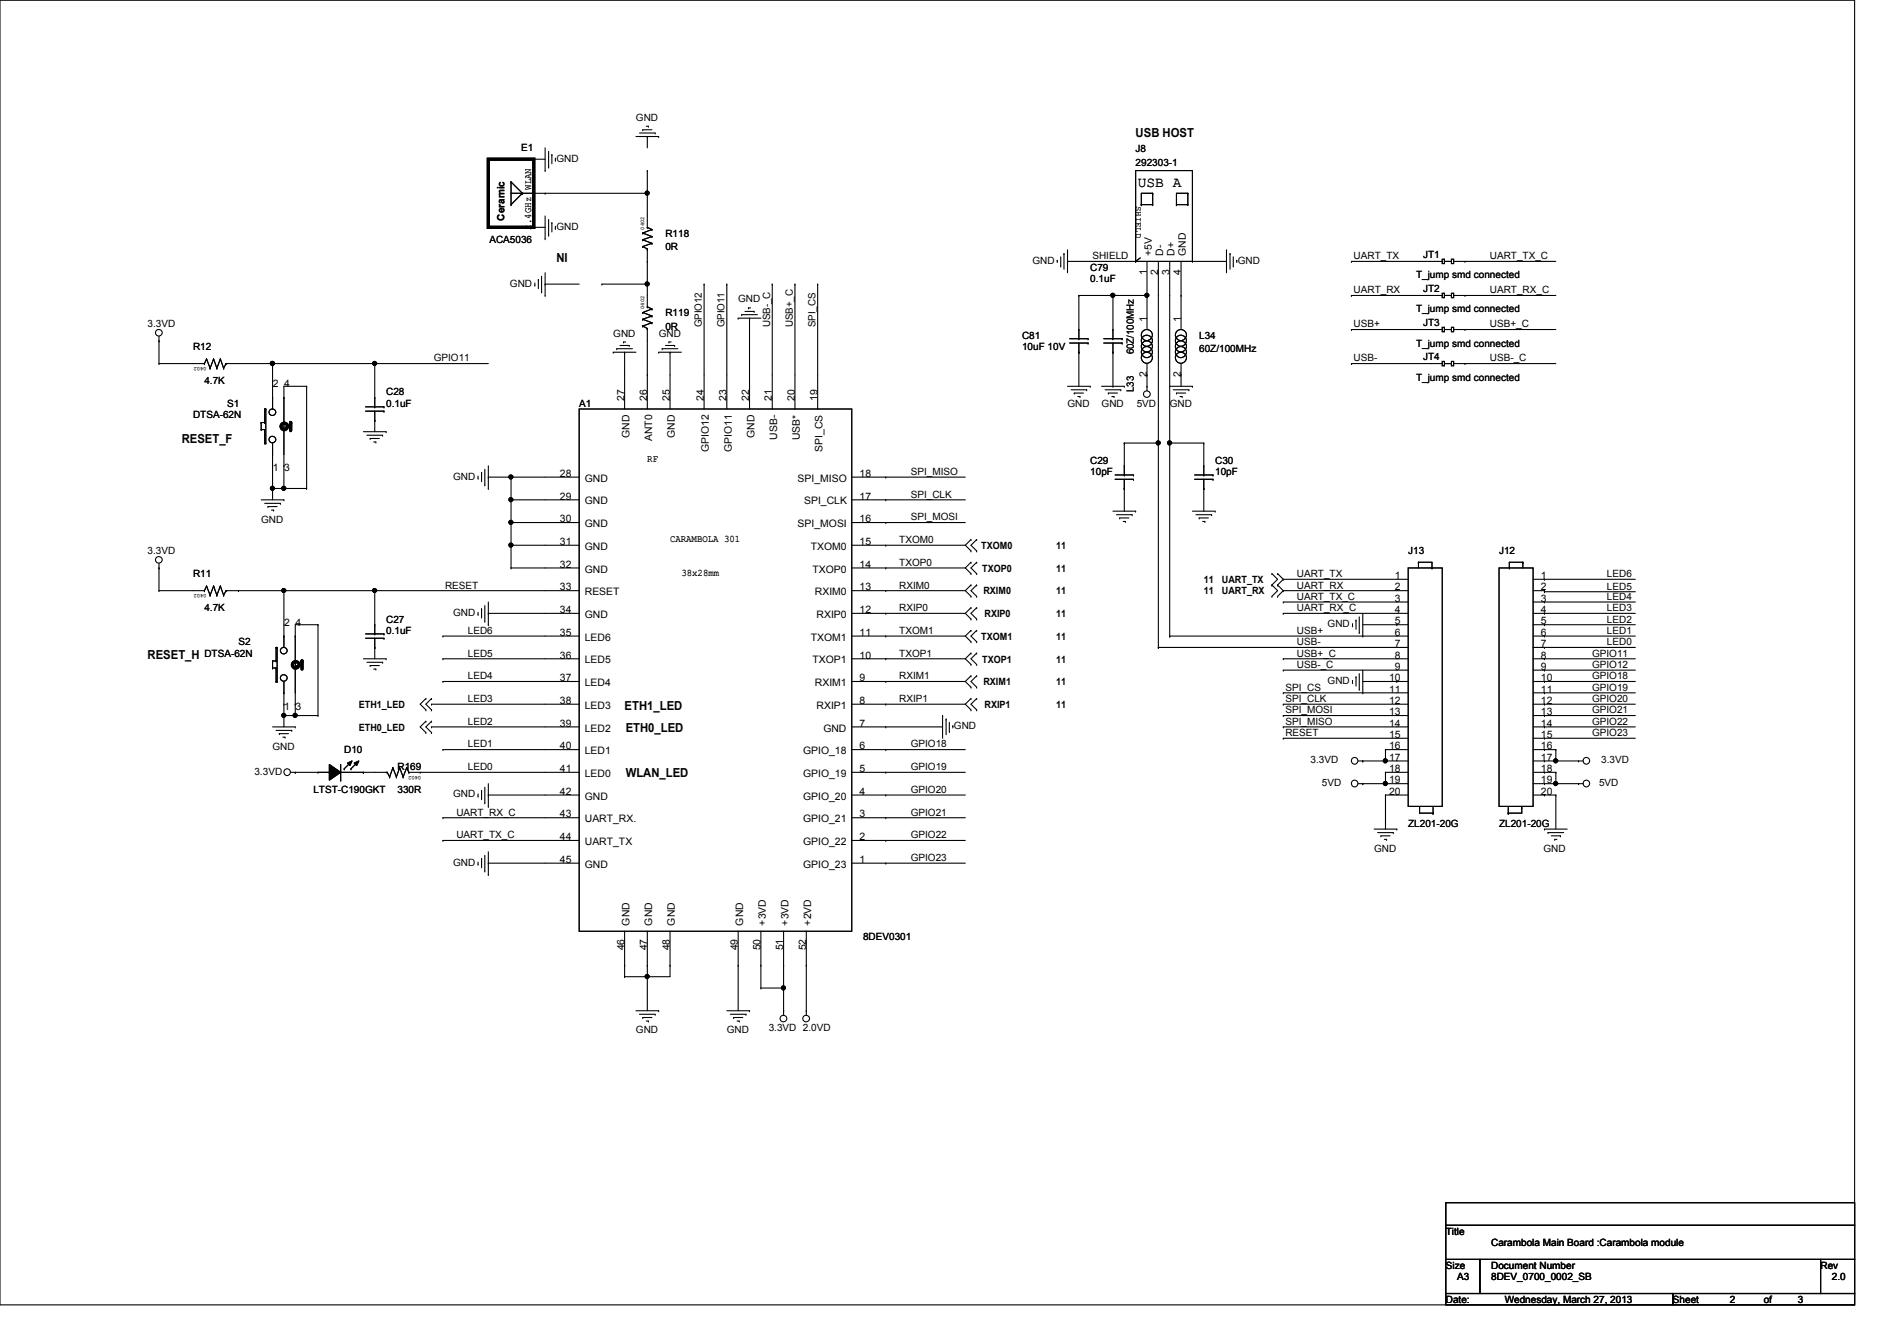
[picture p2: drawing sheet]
<svg xmlns="http://www.w3.org/2000/svg" width="297mm" height="210mm" viewBox="0 0 297 210" stroke-linecap="round" stroke-linejoin="round" font-family="sans-serif">
<g fill="none" stroke="#000" stroke-width=".17">
<path d="M0 0h290.4v204.3h-290.4zM101.2 19.8h.3M101.5 19.8h.1M80 32h.1M80 28.5h.1M80 28.5v3.5M80 30.3h21.3M80 28.5l1.8 1.8M81.8 30.3h.1M81.8 30.3l-1.8 1.7M83.6 24.9h1.7M83.6 35.6h1.7"/>
<path d="M85.3 30.3h.1M85.3 26.7h.1M85.3 37.4h.1M85.3 23.2v3.5M85.3 33.8v3.6M85.9 26.2h.1M85.9 36.8h.1M85.9 23.7v2.5M85.9 34.4v2.4M86.4 24.2h.1M86.4 34.9h.1M86.4 24.2v1.5"/>
<path d="M86.4 34.9v1.4M87 25.1h.1M87 35.8h.1M87 24.8v.3M87 35.4v.4M99.6 21.4h3.5M100.1 20.8h2.5M100.6 20.3h.1M100.6 38.6h.1M100.6 37.5h.1M100.6 36.5h.1M100.6 20.3h1.5"/>
<path d="M100.6 38.6l.7 .4M100.6 37.5l1.5 .6M100.6 36.5l1.5 .5M101.3 30.3h.1M101.3 21.4h.1M101.3 26.7h.1M101.3 35.6h.1M101.3 39h.1M101.3 21.4v1.8M101.3 26.7v8.9M101.3 39v9M101.3 35.6l.8 .3"/>
<path d="M102.1 38.1h.1M102.1 37h.1M102.1 35.9h.1M102.1 38.1l-1.5 .5M102.1 37l-1.5 .5M102.1 35.9l-1.5 .6M102.6 20.8h.1M103.1 21.4h.1M166.6 39.7h.1M166.6 39.7v2.5M167.1 39.2h.1M167.1 39.2v3.5"/>
<path d="M177.8 26.7h8.9v14.2h-8.9zM178.7 32h.1M178.7 32h1.8M180.5 30.3h.1M180.5 32h.1M180.5 30.3h-1.8v1.7M180.5 30.3v1.7M184.2 32h.1M184.2 32h1.8M186 30.3h.1M186 32h.1M186 30.3h-1.8v1.7"/>
<path d="M186 30.3v1.7M192 39.2h.1M192 39.2v3.5M192.6 39.7h.1M192.6 39.7v2.5M24.9 56.9h.1M24.9 53.4h.1M24.9 52.7v4.2M24.9 56.9h7.1M32 56.9h.1M32.3 56.2h.1M32.3 56.2l.6 1.5"/>
<path d="M32.3 56.2l-.3 .7M32.9 57.7h.1M33.4 56.2h.1M33.4 56.2l.6 1.5M33.4 56.2l-.5 1.5M34 57.7h.1M34.5 56.2h.1M34.5 56.2l.5 1.5M34.5 56.2l-.5 1.5M35 57.7h.1M35.4 56.9h.1M35.4 56.9h41.1"/>
<path d="M35.4 56.9l-.4 .8M42.7 56.9h.1M42.7 56.9v7.2M58.7 56.9h.1M58.7 56.9v6.8M83.7 44.7h.1M83.7 44.3v.4M84.3 43.8h.1M84.3 43.8v1.4M84.8 45.7h.1M84.8 43.3v2.4M85.3 44.5h.1"/>
<path d="M85.3 46.3h.1M85.3 44.5h5.4M85.3 42.7v3.6M94.2 44.5h.1M94.2 44.5h7.1M96 55.2h.1M96 55.2h3.6M96.6 54.6h.1M96.6 54.6h2.4M97.1 54.1h1.4M97.6 53.6h.1M97.6 53.6h.4"/>
<path d="M97.8 55.2h.1M97.8 55.2v8.9M98.5 54.1h.1M100.6 51.1h.1M100.6 50h.1M100.6 48.9h.1M100.6 51.1l.7 .3M100.6 50l1.5 .5M100.6 48.9l1.5 .6M101.3 40.9h.1M101.3 44.5h.1M101.3 58.7h.1"/>
<path d="M101.3 48h.1M101.3 51.4h.1M101.3 51.4v12.7M101.3 48l.8 .4M102.1 50.5h.1M102.1 49.5h.1M102.1 48.4h.1M102.1 50.5l-1.5 .6M102.1 49.5l-1.5 .5M102.1 48.4l-1.5 .5M103.1 55.2h.1M103.1 55.2h3.6"/>
<path d="M103.7 54.6h.1M103.7 54.6h2.4M104.2 54.1h1.4M104.7 53.6h.1M104.7 53.6h.4M104.9 55.2h.1M104.9 55.2v8.9M105.6 54.1h.1M110.2 44.5h.1M110.2 44.5v19.6M113.8 44.5h.1M113.8 44.5v19.6"/>
<path d="M115.6 49.8h.1M115.6 49.8h3.5M116.1 49.3h.1M116.1 49.3h2.5M116.6 48.8h1.5M117.2 48.2h.1M117.2 48.2h.3M117.3 49.8h.1M117.3 49.8v14.3M118.1 48.8h.1M120.9 44.5h.1M120.9 44.5v19.6"/>
<path d="M124.5 44.5h.1M124.5 44.5v19.6M128 44.5h.1M128 44.5v19.6M165.5 40.8h.1M165.5 40.8v.3M166.1 41.7h.1M166.1 40.2v1.5M167.1 40.9h.1M167.1 40.9h10.7M167.5 53h2.8M167.5 53.7h2.8"/>
<path d="M168.9 55.2h.1M168.9 46.3h.1M168.9 53h.1M168.9 51.6h.1M168.9 46.3v6.7M168.9 53.7v6.8M168.9 46.3h10.7M170.3 53h.1M170.3 53.7h.1M172.8 53h2.9M172.8 53.7h2.9M174.2 46.3h.1"/>
<path d="M174.2 55.2h.1M174.2 53h.1M174.2 51.6h.1M174.2 46.3v6.7M174.2 53.7v6.8M175.7 53h.1M175.7 53.7h.1M177.8 40.9h.1M178.5 40.4l-.7 .5M179.6 46.3h.1M179.6 58.7h.1M179.6 40.9v10.7"/>
<path d="M179.6 56.9v4.3M181.4 40.9v60.5M183.1 40.9v58.7M184.9 46.3h.1M184.9 58.7h.1M184.9 40.9v10.7M184.9 56.9v3.6M186.7 40.9h.1M186.7 40.9h5.3M193.1 41.7h.1M193.1 40.2v1.5M193.6 40.8h.1"/>
<path d="M193.6 40.8v.3M211.6 40.9h.1M211.6 46.3h.1M211.6 51.6h.1M211.6 56.9h.1M211.6 56.9h14.2M211.6 46.3h14.2M211.6 40.9h14.2M211.6 51.6h14.2M225.8 56.6h.3v.7h-.3zM225.8 40.6h.3v.7h-.3zM225.8 51.3h.3v.6h-.3z"/>
<path d="M225.8 45.9h.3v.7h-.3zM226.1 56.9h1.1M226.1 46.3h1.1M226.1 40.9h1.1M226.1 51.6h1.1M227.2 56.6h.4v.7h-.4zM227.2 40.6h.4v.7h-.4zM227.2 51.3h.4v.6h-.4zM227.2 45.9h.4v.7h-.4zM227.2 56.9h.1M227.2 40.9h.1M227.2 51.6h.1"/>
<path d="M227.2 46.3h.1M227.6 56.9h16M227.6 46.3h16M227.6 40.9h16M227.6 51.6h16M229.4 40.9h.1M229.4 46.3h.1M229.4 51.6h.1M229.4 56.9h.1M40.9 66.2h.1M40.9 67.3h.1M40.9 78.3h3.5"/>
<path d="M40.9 66.2h.5M40.9 66.2v1.1M40.9 67.3h.5M41.4 64.1h.1M41.4 66.2h.1M41.4 67.3h.1M41.4 69.4h.1M41.4 69.4h.2M41.4 78.8h2.5M41.4 64.1h.2M41.4 64.1v2.1M41.4 67.3v2.1"/>
<path d="M41.6 64.1h.1M41.6 69.4h.1M41.6 64.1v5.3M42 79.3h.1M42 79.3h1.4M42.5 79.9h.3M42.7 76.5h.1M42.7 72.9h.1M42.7 71.2h.1M42.7 62.3h.1M42.7 69.4v8.9M42.7 76.5h5.3"/>
<path d="M42.8 79.9h.1M43.9 78.8h.1M44.4 72.9h.1M44.4 76.5h.1M44.4 78.3h.1M44.4 62.3h.1M44.6 66.9h.9M45.5 66.9h.1M48 60.5h.1M48 76.5h.1M48 60.5h-3.6v16M48 60.5v16"/>
<path d="M56.9 67.6h3.6M57.2 63.7h2.9M57.2 64.4h2.9M57.4 68.2h2.5M58 68.7h.1M58 68.7h1.4M58.5 69.2h.3M58.7 65.8h.1M58.7 63.7h.1M58.7 62.3h.1M58.7 64.4v3.2M58.8 69.2h.1"/>
<path d="M59.9 68.2h.1M60.1 63.7h.1M60.1 64.4h.1M60.5 67.6h.1M74.8 74.9h.1M74.8 74.5v.4M75.4 74h.1M75.4 74v1.4M75.9 75.9h.1M75.9 73.5v2.4M76.5 74.7h.1M76.5 76.5h.1"/>
<path d="M76.5 74.7h14.2M76.5 72.9v3.6M80 74.7h.1M80 78.3h.1M80 74.7v14.2M80 78.3h10.7M90.7 64.1h42.6v81.7h-42.6zM133.3 74.7h17.8M133.3 78.3h17.8M138.7 74.7h.1M138.7 78.3h.1M167.1 60.5h3.6"/>
<path d="M167.7 61h2.4M168.2 61.6h.1M168.2 61.6h1.4M168.7 62.1h.4M169.1 62.1h.1M170.1 61h.1M170.7 60.5h.1M172.5 60.5h3.5M173 61h2.5M173.5 61.6h.1M173.5 61.6h1.5M174.1 62.1h.3"/>
<path d="M174.2 60.5h.1M174.4 62.1h.1M174.6 74.4h2.9M174.6 75.1h2.9M175.5 61h.1M176 76.5h.1M176 69.4h.1M176 60.5h.1M176 74.4h.1M176 72.9h.1M176 69.4v5M176 75.1v5"/>
<path d="M176 69.4h5.4M177.5 74.4h.1M177.5 75.1h.1M179.6 60.5h.1M181.4 69.4h.1M183.1 69.4h.1M183.1 69.4h5.4M183.1 60.5h3.6M183.7 61h2.4M184.2 61.6h.1M184.2 61.6h1.4M184.7 62.1h.4"/>
<path d="M185.1 62.1h.1M186.1 61h.1M186.7 60.5h.1M187 74.4h2.9M187 75.1h2.9M188.5 76.5h.1M188.5 69.4h.1M188.5 74.4h.1M188.5 72.9h.1M188.5 69.4v5M188.5 75.1v5M189.9 74.4h.1"/>
<path d="M189.9 75.1h.1M24.9 92.5h.1M24.9 88.9h.1M24.9 92.5h7.1M24.9 88.2v4.3M32 92.5h.1M32.3 91.8h.1M32.3 91.8l.6 1.4M32.3 91.8l-.3 .7M32.9 93.2h.1M33.4 91.8h.1M33.4 91.8l.6 1.4"/>
<path d="M33.4 91.8l-.5 1.4M34 93.2h.1M34.5 91.8h.1M34.5 91.8l.5 1.4M34.5 91.8l-.5 1.4M35 93.2h.1M35.4 92.5h.1M35.4 92.5h55.3M35.4 92.5l-.4 .7M37.3 92.5h.1M44.4 92.5h.1M44.4 99.6h.1"/>
<path d="M44.4 92.5v8.9M46.2 99.6h.1M49.8 97.8h.1M49.8 97.8h-3.6v14.3M49.8 97.8v14.3M57.2 99.3h2.9M57.2 99.9h2.9M58.7 92.5h.1M58.7 99.3h.1M58.7 97.8h.1M58.7 92.5v6.8M58.7 99.9v3.3"/>
<path d="M60.1 99.3h.1M60.1 99.9h.1M69.3 99.6h.1M69.3 99.6h21.4M74.8 96.2h.1M74.8 95.9v.3M75.4 95.3h.1M75.4 95.3v1.5M75.9 97.3h.1M75.9 94.8v2.5M76.5 96.1h.1M76.5 97.8h.1"/>
<path d="M76.5 96.1h14.2M76.5 94.3v3.5M80 88.9h.1M80 85.4h.1M80 81.8h.1M80 88.9h10.7M80 81.8h10.7M80 85.4h10.7M133.3 88.9h17.8M133.3 81.8h17.8M133.3 85.4h17.8M133.3 96.1h17.8"/>
<path d="M133.3 92.5h17.8M133.3 99.6h17.8M138.7 85.4h.1M138.7 92.5h.1M138.7 88.9h.1M138.7 96.1h.1M138.7 99.6h.1M138.7 81.8h.1M151.1 85.4l.9 .9M151.1 88.9l.9 .9M151.1 92.5l.9 .9M151.1 96.1l.9 .8"/>
<path d="M151.1 99.6l.9 .9M152 86.3h.1M152 84.5h.1M152 89.8h.1M152 88.1h.1M152 93.4h.1M152 91.6h.1M152 96.9h.1M152 95.2h.1M152 98.7h.1M152 84.5l-.9 .9M152 88.1l-.9 .8"/>
<path d="M152 91.6l-.9 .9M152 95.2l-.9 .9M152 98.7l-.9 .9M152.9 84.5h.1M152.9 86.3h.1M152.9 88.1h.1M152.9 89.8h.1M152.9 91.6h.1M152.9 93.4h.1M152.9 95.2h.1M152.9 96.9h.1M152.9 98.7h.1"/>
<path d="M152.9 84.5l-.9 .9 .9 .9M152.9 88.1l-.9 .8 .9 .9M152.9 91.6l-.9 .9 .9 .9M152.9 95.2l-.9 .9 .9 .8M152.9 98.7l-.9 .9 .9 .9M174.2 80.1h3.6M174.8 80.6h2.4M175.3 81.1h.1M175.3 81.1h1.4M175.9 81.7h.3M176.2 81.7h.1M177.2 80.6h.1"/>
<path d="M177.8 80.1h.1M183.1 99.6h.1M183.1 99.6h37.4M186.7 80.1h3.5M187.2 80.6h2.5M187.7 81.1h.1M187.7 81.1h1.5M188.3 81.7h.3M188.6 81.7h.1M189.7 80.6h.1M190.2 80.1h.1M199.1 91.6h.1"/>
<path d="M199.1 93.4h.1M199.1 89.8h.1M199.1 91.6l.9 .9-.9 .9M199.1 89.8l.9 .9-.9 .9M200 93.4h.1M200 91.6h.1M200 89.8h.1M200 91.6l.9 .9M200 89.8l.9 .9M200.9 90.7h.1M200.9 92.5h.1M200.9 94.3h.1"/>
<path d="M200.9 96.1h.1M200.9 96.1h19.6M200.9 92.5h19.6M200.9 90.7h19.6M200.9 94.3h19.6M200.9 92.5l-.9 .9M200.9 90.7l-.9 .9M211.8 98h.1M211.8 97.7v.3M212.3 97.1h.1M212.3 97.1v1.5M212.8 99.1h.1"/>
<path d="M212.8 96.6v2.5M213.4 99.6h.1M213.4 97.8h7.1M213.4 96.1v3.5M218.7 97.8h.1M220.5 88.9h5.3v37.4h-5.3zM222.1 88.1h.1M222.1 88.1h2.1v.8M222.1 88.1v.8M224.2 88.9h.1M234.7 88.9h5.3v37.4h-5.3zM236.3 88.9h.1"/>
<path d="M238.4 88.1h.1M238.4 88.1h-2.1v.8M238.4 88.1v.8M240 96.1h16M240 92.5h1.8M240 99.6h16M240 90.7h16M240 97.8h16M240 94.3h16M241.8 96.1h.1M241.8 97.8h.1M241.8 99.6h.1"/>
<path d="M241.8 92.7h.1M241.8 90.7h.1M241.8 92.5h.1M241.8 94.3h.1M241.8 92.7h14.2M241.8 92.5v.2M42.7 103.5h.1M42.7 104.6h.1M42.7 113.8h3.5M42.7 103.5v1.1M42.7 103.5h.5M42.7 104.6h.5"/>
<path d="M43.2 101.4h.1M43.2 103.5h.1M43.2 104.6h.1M43.2 106.7h.1M43.2 106.7h.2M43.2 101.4h.2M43.2 114.4h2.5M43.2 101.4v2.1M43.2 104.6v2.1M43.4 101.4h.1M43.4 106.7h.1M43.4 101.4v5.3"/>
<path d="M43.7 114.9h.1M43.7 114.9h1.5M44.3 115.4h.3M44.4 110.3h.1M44.4 112.1h.1M44.4 108.5h.1M44.4 106.7v7.1M44.4 112.1h5.4M44.6 115.4h.1M45.7 114.4h.1M46.2 110.3h.1M46.2 112.1h.1"/>
<path d="M46.2 113.8h.1M46.4 104.2h.9M47.3 104.2h.1M49.8 112.1h.1M51.6 119.7l1.7 1.2-1.7 1.3zM53.3 119.7v2.5M54.4 119.5l.7-.3-.3 .7zM54.9 119.3l-1 1.1M55.5 119.5l.7-.3-.4 .7zM56 119.3l-1.1 1.1M56.9 103.2h3.6M57.4 103.7h2.5"/>
<path d="M58 104.2h.1M58 104.2h1.4M58.5 104.8h.3M58.7 101.4h.1M58.8 104.8h.1M59.9 103.7h.1M60.5 103.2h.1M66.7 114.7h.1M66.7 112.9h.1M66.7 111.2h.1M66.7 109.4h.1M66.7 112.9l-.9 .9 .9 .9"/>
<path d="M66.7 109.4l-.9 .9 .9 .9M67.6 113.8h.1M67.6 110.3h.1M67.6 114.7h.1M67.6 112.9h.1M67.6 111.2h.1M67.6 109.4h.1M67.6 113.8h23.1M67.6 110.3h23.1M67.6 112.9l-.9 .9 .9 .9M67.6 109.4l-.9 .9 .9 .9M69.3 117.4h.1"/>
<path d="M69.3 103.2h.1M69.3 106.7h.1M69.3 106.7h21.4M69.3 103.2h21.4M69.3 117.4h21.4M133.3 113.8h14.3M133.3 106.7h17.8M133.3 103.2h17.8M133.3 110.3h17.8M133.3 117.4h17.8M138.7 113.8h.1M138.7 106.7h.1"/>
<path d="M138.7 103.2h.1M138.7 110.3h.1M138.7 117.4h.1M147.6 112.1h.1M147.6 112.1v3.5M148.1 112.6h.1M148.1 112.6v2.5M148.6 114.6h.1M148.6 113.1v1.5M149.2 113.7h.1M149.2 113.7v.3M151.1 103.2l.9 .9"/>
<path d="M151.1 106.7l.9 .9M151.1 110.3l.9 .9M152 100.5h.1M152 104.1h.1M152 102.3h.1M152 107.6h.1M152 105.8h.1M152 111.2h.1M152 109.4h.1M152 102.3l-.9 .9M152 105.8l-.9 .9M152 109.4l-.9 .9"/>
<path d="M152.9 100.5h.1M152.9 102.3h.1M152.9 104.1h.1M152.9 105.8h.1M152.9 107.6h.1M152.9 109.4h.1M152.9 111.2h.1M152.9 102.3l-.9 .9 .9 .9M152.9 105.8l-.9 .9 .9 .9M152.9 109.4l-.9 .9 .9 .9M181.4 101.4h.1M181.4 101.4h39.1"/>
<path d="M200.9 103.2h.1M200.9 104.9h.1M200.9 115.6h.1M200.9 108.5h.1M200.9 110.3h.1M200.9 112.1h.1M200.9 113.8h.1M200.9 113.8h19.6M200.9 103.2h19.6M200.9 110.3h19.6M200.9 112.1h19.6M200.9 104.9h19.6"/>
<path d="M200.9 115.6h19.6M200.9 108.5h19.6M211.8 106.9h.1M211.8 106.6v.3M212.3 106h.1M212.3 106v1.4M212.6 119.2h7.9M212.8 107.9h.1M212.8 105.5v2.4M213.4 119.2h.1M213.4 108.5h.1M213.4 106.7h7.1"/>
<path d="M213.4 104.9v3.6M216.9 119.2h.1M216.9 117.4h.1M216.9 117.4h3.6M216.9 117.4v1.8M218.7 106.7h.1M240 113.8h16M240 106.7h16M240 103.2h16M240 110.3h16M240 117.4h3.6M240 112.1h16"/>
<path d="M240 101.4h16M240 104.9h16M240 115.6h16M240 108.5h16M240 119.2h7.9M241.8 101.4h.1M241.8 115.6h.1M241.8 103.2h.1M241.8 104.9h.1M241.8 106.7h.1M241.8 108.5h.1M241.8 110.3h.1"/>
<path d="M241.8 112.1h.1M241.8 113.8h.1M241.8 117.4h.1M241.8 119.2h.1M243.6 119.2h.1M243.6 117.4h.1M243.6 117.4v1.8M247.1 119.2h.1M45.5 120.9h6.1M46.2 120.9h.1M49.8 120.9h.1M51.6 120.9h.1"/>
<path d="M53.3 122.2h.1M53.3 120.9h7.3M53.9 120.4h.1M54.9 120.4h.1M56.9 120.9h.1M60.6 120.9h.1M60.6 120.9l.4 .8M61 121.7h.1M61.5 120.2h.1M61.5 120.2l-.5 1.5M61.5 120.2l.6 1.5M62.1 121.7h.1"/>
<path d="M62.6 120.2h.1M62.6 120.2l-.5 1.5M62.6 120.2l.5 1.5M63.1 121.7h.1M63.7 120.2h.1M63.7 120.2l-.6 1.5M63.7 120.2l.3 .7M64 120.9h.1M64 120.9h26.7M65.8 120.9h.1M69.3 128.1h.1M69.3 131.6h.1"/>
<path d="M69.3 128.1h21.4M69.3 131.6h21.4M74.8 135.3h.1M74.8 124.7h.1M74.8 124.3v.4M74.8 135v.3M75.4 134.5h.1M75.4 123.8h.1M75.4 123.8v1.4M75.4 134.5v1.4M75.9 136.4h.1M75.9 125.7h.1"/>
<path d="M75.9 123.3v2.4M75.9 133.9v2.5M76.5 135.2h.1M76.5 124.5h.1M76.5 136.9h.1M76.5 126.3h.1M76.5 135.2h14.2M76.5 124.5h14.2M76.5 122.7v3.6M76.5 133.4v3.5M133.3 135.2h17.8M133.3 124.5h17.8"/>
<path d="M133.3 128.1h17.8M133.3 131.6h17.8M133.3 120.9h17.8M138.7 120.9h.1M138.7 124.5h.1M138.7 128.1h.1M138.7 131.6h.1M138.7 135.2h.1M212.6 122.7h7.9M213.4 122.7h.1M215.1 129.8h3.6M215.7 130.4h2.4"/>
<path d="M216.2 130.9h.1M216.2 130.9h1.4M216.7 131.4h.4M216.9 122.7h.1M216.9 120.9h.1M216.9 124.5h.1M216.9 124.5h3.6M216.9 120.9h3.6M216.9 120.9v1.8M216.9 124.5v5.3M217.1 131.4h.1M218.1 130.4h.1"/>
<path d="M218.7 129.8h.1M222.2 126.4h.1M222.2 126.4v.9h2.2M224.4 127.3h.1M224.4 126.4v.9M236.1 127.3h.1M236.1 126.4v.9M238.3 126.4h.1M238.3 126.4v.9h-2.2M240 124.5h3.6M240 120.9h3.6M240 122.7h7.9"/>
<path d="M241.8 120.9h.1M241.8 124.5h.1M241.8 122.7h.1M241.8 129.8h.1M241.8 129.8h3.6M242.4 130.4h.1M242.4 130.4h2.4M242.9 130.9h1.4M243.4 131.4h.1M243.4 131.4h.4M243.6 122.7h.1M243.6 124.5h.1"/>
<path d="M243.6 120.9h.1M243.6 120.9v1.8M243.6 124.5v5.3M244.3 130.9h.1M247.1 122.7h.1M97.8 151.2h.1M97.8 153h.1M97.8 145.8v7.2M99.6 158.3h3.5M100.1 158.8h2.5M100.6 159.3h.1M100.6 159.3h1.5"/>
<path d="M101.2 159.9h.3M101.3 153h.1M101.3 151.2h.1M101.3 145.8v12.5M101.5 159.9h.1M102.6 158.8h.1M103.1 158.3h.1M104.9 151.2h.1M104.9 145.8v7.2h-7.1M113.8 158.3h3.5M114.3 158.8h2.5M114.9 159.3h.1"/>
<path d="M114.9 159.3h1.4M115.4 159.9h.3M115.6 151.2h.1M115.6 145.8v12.5M115.7 159.9h.1M116.8 158.8h.1M117.3 158.3h.1M119.1 151.2h.1M119.1 154.7h.1M119.1 145.8v8.9M119.1 154.7h3.6M122.7 154.7h.1"/>
<path d="M122.7 151.2h.1M122.7 158.3h.1M122.7 145.8v13.2M126.2 151.2h.1M126.2 158.3h.1M126.2 145.8v13.2M226.4 188.3h64v3.6h-64zM226.4 191.9h64v5.3h-64zM226.4 197.2h5.3v5.4h-5.3zM231.7 197.2h53.3v5.4h-53.3zM285 197.2h5.4v5.4h-5.4zM226.4 202.6h35.5v1.7h-35.5z"/>
<path d="M261.9 202.6h28.5v1.7h-28.5z"/>
<circle cx="101.3" cy="30.2" r=".32"/>
<circle cx="24.9" cy="52.1" r=".52"/>
<circle cx="42.6" cy="56.9" r=".32"/>
<circle cx="58.6" cy="56.9" r=".32"/>
<circle cx="101.3" cy="44.5" r=".32"/>
<circle cx="174.2" cy="46.2" r=".32"/>
<circle cx="179.6" cy="46.2" r=".32"/>
<circle cx="179.6" cy="55.1" r=".87"/>
<circle cx="179.6" cy="53.4" r=".87"/>
<circle cx="179.6" cy="52.5" r=".87"/>
<circle cx="179.6" cy="54.2" r=".87"/>
<circle cx="179.6" cy="56" r=".87"/>
<circle cx="184.9" cy="52.5" r=".87"/>
<circle cx="184.9" cy="53.4" r=".87"/>
<circle cx="184.9" cy="55.1" r=".87"/>
<circle cx="184.9" cy="54.2" r=".87"/>
<circle cx="184.9" cy="56" r=".87"/>
<circle cx="42.6" cy="76.5" r=".32"/>
<circle cx="42.7" cy="64.6" r=".52"/>
<circle cx="42.7" cy="68.8" r=".52"/>
<circle cx="44.4" cy="76.5" r=".32"/>
<circle cx="80" cy="78.2" r=".32"/>
<circle cx="80" cy="74.7" r=".32"/>
<circle cx="179.6" cy="61.7" r=".52"/>
<circle cx="181.3" cy="69.4" r=".32"/>
<circle cx="183.1" cy="69.4" r=".32"/>
<circle cx="24.9" cy="87.7" r=".52"/>
<circle cx="44.4" cy="92.5" r=".32"/>
<circle cx="58.6" cy="92.5" r=".32"/>
<circle cx="80" cy="85.4" r=".32"/>
<circle cx="80" cy="81.8" r=".32"/>
<circle cx="44.4" cy="112" r=".32"/>
<circle cx="44.4" cy="106.2" r=".52"/>
<circle cx="44.4" cy="101.9" r=".52"/>
<circle cx="46.2" cy="112" r=".32"/>
<circle cx="212.1" cy="119.1" r=".52"/>
<circle cx="216.9" cy="119.1" r=".32"/>
<circle cx="243.6" cy="119.1" r=".32"/>
<circle cx="248.4" cy="119.1" r=".52"/>
<circle cx="44.9" cy="120.9" r=".52"/>
<circle cx="212.1" cy="122.7" r=".52"/>
<circle cx="216.9" cy="122.7" r=".32"/>
<circle cx="243.6" cy="122.7" r=".32"/>
<circle cx="248.4" cy="122.7" r=".52"/>
<circle cx="101.3" cy="152.9" r=".32"/>
<circle cx="122.7" cy="154.7" r=".32"/>
<circle cx="122.7" cy="159.5" r=".52"/>
<circle cx="126.2" cy="159.5" r=".52"/>
</g>
<g fill="#000">
<path d="M54.4 119.5l.7-.3-.3 .7z" fill-rule="evenodd"/>
<path d="M54.4 119.5l.7-.3-.3 .7z" fill-rule="evenodd"/>
<path d="M55.5 119.5l.7-.3-.4 .7z" fill-rule="evenodd"/>
<path d="M55.5 119.5l.7-.3-.4 .7z" fill-rule="evenodd"/>
<path d="M51.6 119.7l1.7 1.2-1.7 1.3z" fill-rule="evenodd"/>
<path d="M51.6 119.7l1.7 1.2-1.7 1.3z" fill-rule="evenodd"/>
<circle cx="101.3" cy="30.2" r=".32"/>
<circle cx="42.6" cy="56.9" r=".32"/>
<circle cx="58.6" cy="56.9" r=".32"/>
<circle cx="101.3" cy="44.5" r=".32"/>
<circle cx="174.2" cy="46.2" r=".32"/>
<circle cx="179.6" cy="46.2" r=".32"/>
<circle cx="42.6" cy="76.5" r=".32"/>
<circle cx="44.4" cy="76.5" r=".32"/>
<circle cx="80" cy="78.2" r=".32"/>
<circle cx="80" cy="74.7" r=".32"/>
<circle cx="181.3" cy="69.4" r=".32"/>
<circle cx="183.1" cy="69.4" r=".32"/>
<circle cx="44.4" cy="92.5" r=".32"/>
<circle cx="58.6" cy="92.5" r=".32"/>
<circle cx="80" cy="85.4" r=".32"/>
<circle cx="80" cy="81.8" r=".32"/>
<circle cx="44.4" cy="112" r=".32"/>
<circle cx="46.2" cy="112" r=".32"/>
<circle cx="216.9" cy="119.1" r=".32"/>
<circle cx="243.6" cy="119.1" r=".32"/>
<circle cx="216.9" cy="122.7" r=".32"/>
<circle cx="243.6" cy="122.7" r=".32"/>
<circle cx="101.3" cy="152.9" r=".32"/>
<circle cx="122.7" cy="154.7" r=".32"/>
</g>
<path d="M76.5 24.9h7.1v10.7h-7.1zM45.5 66.2v1.2M47.3 103.5v1.3" fill="none" stroke="#000" stroke-width=".51"/>
<g fill="#000">
<circle cx="45.5" cy="66.2" r=".25"/>
<circle cx="47.3" cy="103.5" r=".25"/>
</g>
<path d="M44.3 66.6h.4v.2v.1l-.2 .1-.2-.1zM46.1 103.9h.3l.1 .2-.1 .2-.1 .1-.2-.1z" fill="none" stroke="#000" stroke-width="1.1"/>
<text font-size="2.3" x="178.1" y="29.3">USB A</text>
<g font-size="1.9">
<text x="177.8" y="21.4">USB HOST</text>
<text x="87.1" y="41">NI</text>
<text x="28.4" y="69.4">RESET_F</text>
<text x="23.1" y="103.2">RESET_H</text>
<text x="97.8" y="111.2">ETH1_LED</text>
<text x="98" y="114.6">ETH0_LED</text>
<text x="98" y="121.7">WLAN_LED</text>
</g>
<g font-size="1.6">
<text x="81.6" y="23.7">E1</text>
<text x="99.6" y="18.9">GND</text>
<text x="177.8" y="23.9">J8</text>
<text x="83.1" y="29.7" transform="rotate(-90 83.1 29.7)">WLAN</text>
<text x="87.1" y="25.3">GND</text>
<text x="177.8" y="26">292303-1</text>
<text x="79" y="34.5" transform="rotate(-90 79 34.5)">Ceramic</text>
<text x="83.1" y="35.9" transform="rotate(-90 83.1 35.9)">2.4GHz</text>
<text x="87.1" y="36">GND</text>
<text x="76.6" y="38.1">ACA5036</text>
<text x="104.2" y="37">R118</text>
<text x="104.2" y="39.2">0R</text>
<text x="161.6" y="41.3">GND</text>
<text x="171" y="40.6">SHIELD</text>
<text x="180.3" y="40" transform="rotate(-90 180.3 40)">+5V</text>
<text x="182.1" y="40" transform="rotate(-90 182.1 40)">D-</text>
<text x="183.9" y="40" transform="rotate(-90 183.9 40)">D+</text>
<text x="185.7" y="40" transform="rotate(-90 185.7 40)">GND</text>
<text x="193.8" y="41.3">GND</text>
<text x="211.9" y="40.6">UART_TX</text>
<text x="222.8" y="40.4">JT1</text>
<text x="233.3" y="40.6">UART_TX_C</text>
<text x="79.8" y="44.9">GND</text>
<text x="115.6" y="47.4">GND</text>
<text x="170.7" y="42.4">C79</text>
<text x="170.7" y="44.2">0.1uF</text>
<text x="179.5" y="43.1" transform="rotate(-90 179.5 43.1)">1</text>
<text x="181.3" y="43.1" transform="rotate(-90 181.3 43.1)">2</text>
<text x="183.1" y="43.1" transform="rotate(-90 183.1 43.1)">3</text>
<text x="184.9" y="43.1" transform="rotate(-90 184.9 43.1)">4</text>
<text x="211.9" y="45.9">UART_RX</text>
<text x="221.7" y="43.6">T_jump smd connected</text>
<text x="222.8" y="45.8">JT2</text>
<text x="233.3" y="45.9">UART_RX_C</text>
<text x="23.1" y="51.3">3.3VD</text>
<text x="96" y="52.7">GND</text>
<text x="103.1" y="52.7">GND</text>
<text x="104.2" y="49.5">R119</text>
<text x="104.2" y="51.6">0R</text>
<text x="109.9" y="51.3" transform="rotate(-90 109.9 51.3)">GPIO12</text>
<text x="113.5" y="51.3" transform="rotate(-90 113.5 51.3)">GPIO11</text>
<text x="120.6" y="51.3" transform="rotate(-90 120.6 51.3)">USB-_C</text>
<text x="124.1" y="51.3" transform="rotate(-90 124.1 51.3)">USB+_C</text>
<text x="127.7" y="51.3" transform="rotate(-90 127.7 51.3)">SPI_CS</text>
<text x="160" y="53">C81</text>
<text x="179.5" y="50.4" transform="rotate(-90 179.5 50.4)">1</text>
<text x="184.9" y="50.4" transform="rotate(-90 184.9 50.4)">1</text>
<text x="187.7" y="53">L34</text>
<text x="211.9" y="51.3">USB+</text>
<text x="221.7" y="48.9">T_jump smd connected</text>
<text x="222.8" y="51.1">JT3</text>
<text x="233.3" y="51.3">USB+_C</text>
<text x="30.2" y="54.8">R12</text>
<text x="67.9" y="56.6">GPIO11</text>
<text x="160" y="54.8">10uF 10V</text>
<text x="177.5" y="55.5" transform="rotate(-90 177.5 55.5)">60Z/100MHz</text>
<text x="179.5" y="59.1" transform="rotate(-90 179.5 59.1)">2</text>
<text x="184.9" y="59.1" transform="rotate(-90 184.9 59.1)">2</text>
<text x="187.7" y="55.2">60Z/100MHz</text>
<text x="211.9" y="56.6">USB-</text>
<text x="221.7" y="59.6">T_jump smd connected</text>
<text x="221.7" y="54.3">T_jump smd connected</text>
<text x="222.8" y="56.4">JT4</text>
<text x="233.3" y="56.6">USB-_C</text>
<text x="30.2" y="65.5">DTSA-62N</text>
<text x="32" y="60.2">4.7K</text>
<text x="35.6" y="63.7">S1</text>
<text x="42.7" y="60.7">2</text>
<text x="44.5" y="60.7">4</text>
<text x="60.5" y="61.9">C28</text>
<text x="60.5" y="63.7">0.1uF</text>
<text x="90.7" y="63.7">A1</text>
<text x="97.7" y="62.8" transform="rotate(-90 97.7 62.8)">27</text>
<text x="101.3" y="62.8" transform="rotate(-90 101.3 62.8)">26</text>
<text x="104.9" y="62.8" transform="rotate(-90 104.9 62.8)">25</text>
<text x="110.2" y="62.8" transform="rotate(-90 110.2 62.8)">24</text>
<text x="113.7" y="62.8" transform="rotate(-90 113.7 62.8)">23</text>
<text x="117.3" y="62.8" transform="rotate(-90 117.3 62.8)">22</text>
<text x="120.9" y="62.8" transform="rotate(-90 120.9 62.8)">21</text>
<text x="124.4" y="62.8" transform="rotate(-90 124.4 62.8)">20</text>
<text x="128" y="62.8" transform="rotate(-90 128 62.8)">19</text>
<text x="167.1" y="63.7">GND</text>
<text x="172.5" y="63.7">GND</text>
<text x="177.5" y="61.4" transform="rotate(-90 177.5 61.4)">L33</text>
<text x="178" y="63.7">5VD</text>
<text x="183.1" y="63.7">GND</text>
<text x="98.6" y="68.6" transform="rotate(-90 98.6 68.6)">GND</text>
<text x="102.1" y="69.1" transform="rotate(-90 102.1 69.1)">ANT0</text>
<text x="105.7" y="68.6" transform="rotate(-90 105.7 68.6)">GND</text>
<text x="111" y="70.8" transform="rotate(-90 111 70.8)">GPIO12</text>
<text x="114.6" y="70.8" transform="rotate(-90 114.6 70.8)">GPIO11</text>
<text x="118.1" y="68.6" transform="rotate(-90 118.1 68.6)">GND</text>
<text x="121.7" y="68.9" transform="rotate(-90 121.7 68.9)">USB-</text>
<text x="125.2" y="69" transform="rotate(-90 125.2 69)">USB*</text>
<text x="128.8" y="70.8" transform="rotate(-90 128.8 70.8)">SPI_CS</text>
<text x="42.7" y="73.8">1</text>
<text x="44.5" y="73.8">3</text>
<text x="71" y="75.1">GND</text>
<text x="87.7" y="74.7">28</text>
<text x="91.6" y="75.4">GND</text>
<text x="101.3" y="72.4">RF</text>
<text x="124.9" y="75.4">SPI_MISO</text>
<text x="134.6" y="74.7">18</text>
<text x="142.6" y="74.4">SPI_MISO</text>
<text x="142.6" y="77.9">SPI_CLK</text>
<text x="170.7" y="72.6">C29</text>
<text x="170.7" y="74.4">10pF</text>
<text x="190.2" y="72.6">C30</text>
<text x="190.2" y="74.4">10pF</text>
<text x="40.9" y="81.8">GND</text>
<text x="87.7" y="78.2">29</text>
<text x="87.7" y="81.8">30</text>
<text x="91.6" y="79">GND</text>
<text x="91.6" y="82.5">GND</text>
<text x="124.9" y="82.5">SPI_MOSI</text>
<text x="125.9" y="79">SPI_CLK</text>
<text x="134.6" y="81.8">16</text>
<text x="134.6" y="78.2">17</text>
<text x="142.6" y="81.5">SPI_MOSI</text>
<text x="23.1" y="86.8">3.3VD</text>
<text x="87.7" y="85.3">31</text>
<text x="87.7" y="88.9">32</text>
<text x="91.6" y="86.1">GND</text>
<text x="91.6" y="89.7">GND</text>
<text x="104.9" y="84.8">CARAMBOLA 301</text>
<text x="127" y="86.1">TXOM0</text>
<text x="127.2" y="89.7">TXOP0</text>
<text x="134.6" y="85.3">15</text>
<text x="134.6" y="88.9">14</text>
<text x="140.8" y="85">TXOM0</text>
<text x="140.8" y="88.6">TXOP0</text>
<text x="153.6" y="86">TXOM0</text>
<text x="153.8" y="89.5">TXOP0</text>
<text x="165.4" y="86">11</text>
<text x="165.4" y="89.5">11</text>
<text x="220.5" y="86.8">J13</text>
<text x="234.7" y="86.8">J12</text>
<text x="30.2" y="90.4">R11</text>
<text x="32" y="95.7">4.7K</text>
<text x="69.7" y="92.2">RESET</text>
<text x="87.7" y="92.5">33</text>
<text x="91.6" y="93.2">RESET</text>
<text x="106.7" y="90.2">38x28mm</text>
<text x="127.6" y="93.2">RXIM0</text>
<text x="134.6" y="92.5">13</text>
<text x="140.8" y="92.2">RXIM0</text>
<text x="140.8" y="95.7">RXIP0</text>
<text x="154" y="93.1">RXIM0</text>
<text x="165.4" y="93.1">11</text>
<text x="188.5" y="93.1">11</text>
<text x="188.5" y="91.3">11</text>
<text x="191.3" y="93.1">UART_RX</text>
<text x="191.3" y="91.3">UART_TX</text>
<text x="203" y="90.4">UART_TX</text>
<text x="203" y="92.2">UART_RX</text>
<text x="203" y="93.9">UART_TX_C</text>
<text x="203" y="95.7">UART_RX_C</text>
<text x="218.4" y="90.7">1</text>
<text x="218.4" y="92.5">2</text>
<text x="218.4" y="94.2">3</text>
<text x="241.3" y="90.7">1</text>
<text x="241.3" y="92.5">2</text>
<text x="241.3" y="94.2">3</text>
<text x="251.6" y="95.7">LED3</text>
<text x="251.6" y="92.3">LED5</text>
<text x="251.6" y="90.4">LED6</text>
<text x="251.6" y="93.9">LED4</text>
<text x="37.3" y="101">S2</text>
<text x="44.5" y="98">2</text>
<text x="46.3" y="98">4</text>
<text x="60.5" y="97.5">C27</text>
<text x="60.5" y="99.3">0.1uF</text>
<text x="71" y="96.4">GND</text>
<text x="73.2" y="99.3">LED6</text>
<text x="87.7" y="96">34</text>
<text x="87.7" y="99.6">35</text>
<text x="91.6" y="96.8">GND</text>
<text x="91.6" y="100.3">LED6</text>
<text x="127" y="100.3">TXOM1</text>
<text x="127.8" y="96.8">RXIP0</text>
<text x="134.6" y="99.6">11</text>
<text x="134.6" y="96">12</text>
<text x="140.8" y="99.3">TXOM1</text>
<text x="153.6" y="100.2">TXOM1</text>
<text x="154.1" y="96.6">RXIP0</text>
<text x="165.4" y="96.6">11</text>
<text x="165.4" y="100.2">11</text>
<text x="203" y="99.3">USB+</text>
<text x="203" y="101">USB-</text>
<text x="207.9" y="98.2">GND</text>
<text x="218.4" y="96">4</text>
<text x="218.4" y="97.8">5</text>
<text x="218.4" y="99.6">6</text>
<text x="218.4" y="101.3">7</text>
<text x="241.3" y="96">4</text>
<text x="241.3" y="97.8">5</text>
<text x="241.3" y="99.6">6</text>
<text x="241.3" y="101.3">7</text>
<text x="251.6" y="97.5">LED2</text>
<text x="251.6" y="99.3">LED1</text>
<text x="251.6" y="101">LED0</text>
<text x="32" y="102.8">DTSA-62N</text>
<text x="73.2" y="102.8">LED5</text>
<text x="73.2" y="106.4">LED4</text>
<text x="87.7" y="103.1">36</text>
<text x="87.7" y="106.7">37</text>
<text x="91.6" y="103.9">LED5</text>
<text x="91.6" y="107.4">LED4</text>
<text x="127.2" y="103.9">TXOP1</text>
<text x="127.6" y="107.4">RXIM1</text>
<text x="134.6" y="103.1">10</text>
<text x="134.6" y="106.7">9</text>
<text x="140.8" y="106.4">RXIM1</text>
<text x="140.8" y="102.8">TXOP1</text>
<text x="153.8" y="103.8">TXOP1</text>
<text x="154" y="107.3">RXIM1</text>
<text x="165.4" y="107.3">11</text>
<text x="165.4" y="103.8">11</text>
<text x="203" y="102.8">USB+_C</text>
<text x="203" y="104.6">USB-_C</text>
<text x="207.9" y="107.1">GND</text>
<text x="217.5" y="106.7">10</text>
<text x="218.4" y="103.1">8</text>
<text x="218.4" y="104.9">9</text>
<text x="241.3" y="103.1">8</text>
<text x="241.3" y="104.9">9</text>
<text x="241.3" y="106.7">10</text>
<text x="249.3" y="102.8">GPIO11</text>
<text x="249.3" y="104.6">GPIO12</text>
<text x="249.3" y="106.4">GPIO18</text>
<text x="44.5" y="111.2">1</text>
<text x="46.3" y="111.2">3</text>
<text x="56.2" y="110.9">ETH1_LED</text>
<text x="73.2" y="113.5">LED2</text>
<text x="73.2" y="109.9">LED3</text>
<text x="87.7" y="110.2">38</text>
<text x="87.7" y="113.8">39</text>
<text x="91.6" y="111">LED3</text>
<text x="127.8" y="111">RXIP1</text>
<text x="134.6" y="110.2">8</text>
<text x="134.6" y="113.8">7</text>
<text x="140.8" y="109.9">RXIP1</text>
<text x="154.1" y="110.9">RXIP1</text>
<text x="165.4" y="110.9">11</text>
<text x="201.3" y="108.2">SPI_CS</text>
<text x="201.3" y="109.9">SPI_CLK</text>
<text x="201.3" y="111.7">SPI_MOSI</text>
<text x="201.3" y="113.5">SPI_MISO</text>
<text x="217.5" y="108.5">11</text>
<text x="217.5" y="110.2">12</text>
<text x="217.5" y="112">13</text>
<text x="217.5" y="113.8">14</text>
<text x="241.3" y="108.5">11</text>
<text x="241.3" y="110.2">12</text>
<text x="241.3" y="112">13</text>
<text x="241.3" y="113.8">14</text>
<text x="249.3" y="108.2">GPIO19</text>
<text x="249.3" y="109.9">GPIO20</text>
<text x="249.3" y="111.7">GPIO21</text>
<text x="249.3" y="113.5">GPIO22</text>
<text x="42.7" y="117.4">GND</text>
<text x="53.9" y="117.9">D10</text>
<text x="56.2" y="114.4">ETH0_LED</text>
<text x="73.2" y="117.1">LED1</text>
<text x="87.7" y="117.3">40</text>
<text x="91.6" y="114.6">LED2</text>
<text x="91.6" y="118.1">LED1</text>
<text x="125.7" y="118.1">GPIO_18</text>
<text x="128.9" y="114.6">GND</text>
<text x="134.6" y="117.3">6</text>
<text x="142.6" y="117.1">GPIO18</text>
<text x="149.4" y="114.2">GND</text>
<text x="201.3" y="115.3">RESET</text>
<text x="205.2" y="119.5">3.3VD</text>
<text x="217.5" y="115.6">15</text>
<text x="217.5" y="117.3">16</text>
<text x="217.5" y="119.1">17</text>
<text x="241.3" y="115.6">15</text>
<text x="241.3" y="117.3">16</text>
<text x="241.3" y="119.1">17</text>
<text x="249.3" y="115.3">GPIO23</text>
<text x="250.7" y="119.5">3.3VD</text>
<text x="39.8" y="121.3">3.3VD</text>
<text x="49.1" y="124.2">LTST-C190GKT</text>
<text x="62.2" y="120.6">R169</text>
<text x="62.2" y="124.2">330R</text>
<text x="71" y="124.9">GND</text>
<text x="73.2" y="120.6">LED0</text>
<text x="87.7" y="120.9">41</text>
<text x="87.7" y="124.5">42</text>
<text x="91.6" y="121.7">LED0</text>
<text x="91.6" y="125.2">GND</text>
<text x="125.7" y="125.2">GPIO_20</text>
<text x="125.7" y="121.7">GPIO_19</text>
<text x="134.6" y="124.5">4</text>
<text x="134.6" y="120.9">5</text>
<text x="142.6" y="120.6">GPIO19</text>
<text x="142.6" y="124.2">GPIO20</text>
<text x="207" y="123.1">5VD</text>
<text x="217.5" y="120.9">18</text>
<text x="217.5" y="122.7">19</text>
<text x="217.5" y="124.5">20</text>
<text x="241.3" y="120.9">18</text>
<text x="241.3" y="122.7">19</text>
<text x="241.3" y="124.5">20</text>
<text x="250.4" y="123.1">5VD</text>
<text x="71.5" y="127.7">UART_RX_C</text>
<text x="71.5" y="131.3">UART_TX_C</text>
<text x="87.7" y="128">43</text>
<text x="87.7" y="131.6">44</text>
<text x="91.6" y="128.8">UART_RX.</text>
<text x="125.7" y="128.8">GPIO_21</text>
<text x="134.6" y="131.6">2</text>
<text x="134.6" y="128">3</text>
<text x="142.6" y="127.7">GPIO21</text>
<text x="142.6" y="131.3">GPIO22</text>
<text x="220.5" y="129.5">ZL201-20G</text>
<text x="234.7" y="129.5">ZL201-20G</text>
<text x="71" y="135.6">GND</text>
<text x="87.7" y="135.1">45</text>
<text x="91.6" y="132.3">UART_TX</text>
<text x="91.6" y="135.9">GND</text>
<text x="125.7" y="135.9">GPIO_23</text>
<text x="125.7" y="132.3">GPIO_22</text>
<text x="134.6" y="135.1">1</text>
<text x="142.6" y="134.8">GPIO23</text>
<text x="215.1" y="133.4">GND</text>
<text x="241.6" y="133.4">GND</text>
<text x="97.7" y="148.8" transform="rotate(-90 97.7 148.8)">46</text>
<text x="98.6" y="144.9" transform="rotate(-90 98.6 144.9)">GND</text>
<text x="101.3" y="148.8" transform="rotate(-90 101.3 148.8)">47</text>
<text x="102.1" y="144.9" transform="rotate(-90 102.1 144.9)">GND</text>
<text x="104.9" y="148.8" transform="rotate(-90 104.9 148.8)">48</text>
<text x="105.7" y="144.9" transform="rotate(-90 105.7 144.9)">GND</text>
<text x="115.5" y="148.8" transform="rotate(-90 115.5 148.8)">49</text>
<text x="116.3" y="144.9" transform="rotate(-90 116.3 144.9)">GND</text>
<text x="119.1" y="148.8" transform="rotate(-90 119.1 148.8)">50</text>
<text x="119.9" y="144.9" transform="rotate(-90 119.9 144.9)">+3VD</text>
<text x="122.6" y="148.8" transform="rotate(-90 122.6 148.8)">51</text>
<text x="123.4" y="144.9" transform="rotate(-90 123.4 144.9)">+3VD</text>
<text x="126.2" y="148.8" transform="rotate(-90 126.2 148.8)">52</text>
<text x="127" y="144.9" transform="rotate(-90 127 144.9)">+2VD</text>
<text x="135.1" y="147.3">8DEV0301</text>
<text x="99.6" y="161.8">GND</text>
<text x="113.8" y="161.8">GND</text>
<text x="120.4" y="161.5">3.3VD 2.0VD</text>
<text x="226.4" y="193.3">Title</text>
<text x="233.5" y="195.1">Carambola Main Board :Carambola module</text>
<text x="226.4" y="198.7">Size</text>
<text x="228.1" y="200.4">A3</text>
<text x="233.5" y="198.7">Document Number</text>
<text x="233.5" y="200.4">8DEV_0700_0002_SB</text>
<text x="285" y="198.7">Rev</text>
<text x="286.8" y="200.4">2.0</text>
<text x="226.4" y="204">Date:</text>
<text x="235.6" y="204">Wednesday, March 27, 2013</text>
<text x="261.9" y="204">Sheet</text>
<text x="270.8" y="204">2</text>
<text x="276.1" y="204">of</text>
<text x="281.5" y="204">3</text>
</g>
<text font-size="1.4" x="177.8" y="32.2" transform="rotate(90 177.8 32.2)">SHIELD</text>
<g font-size=".8">
<text x="100.8" y="35.9" transform="rotate(-90 100.8 35.9)">0402</text>
<text x="100.8" y="48.4" transform="rotate(-90 100.8 48.4)">0402</text>
<text x="32.3" y="57.4" transform="rotate(180 32.3 57.4)">0402</text>
<text x="32.3" y="93" transform="rotate(180 32.3 93)">0402</text>
<text x="66" y="121.5" transform="rotate(180 66 121.5)">0402</text>
</g>
</svg>
